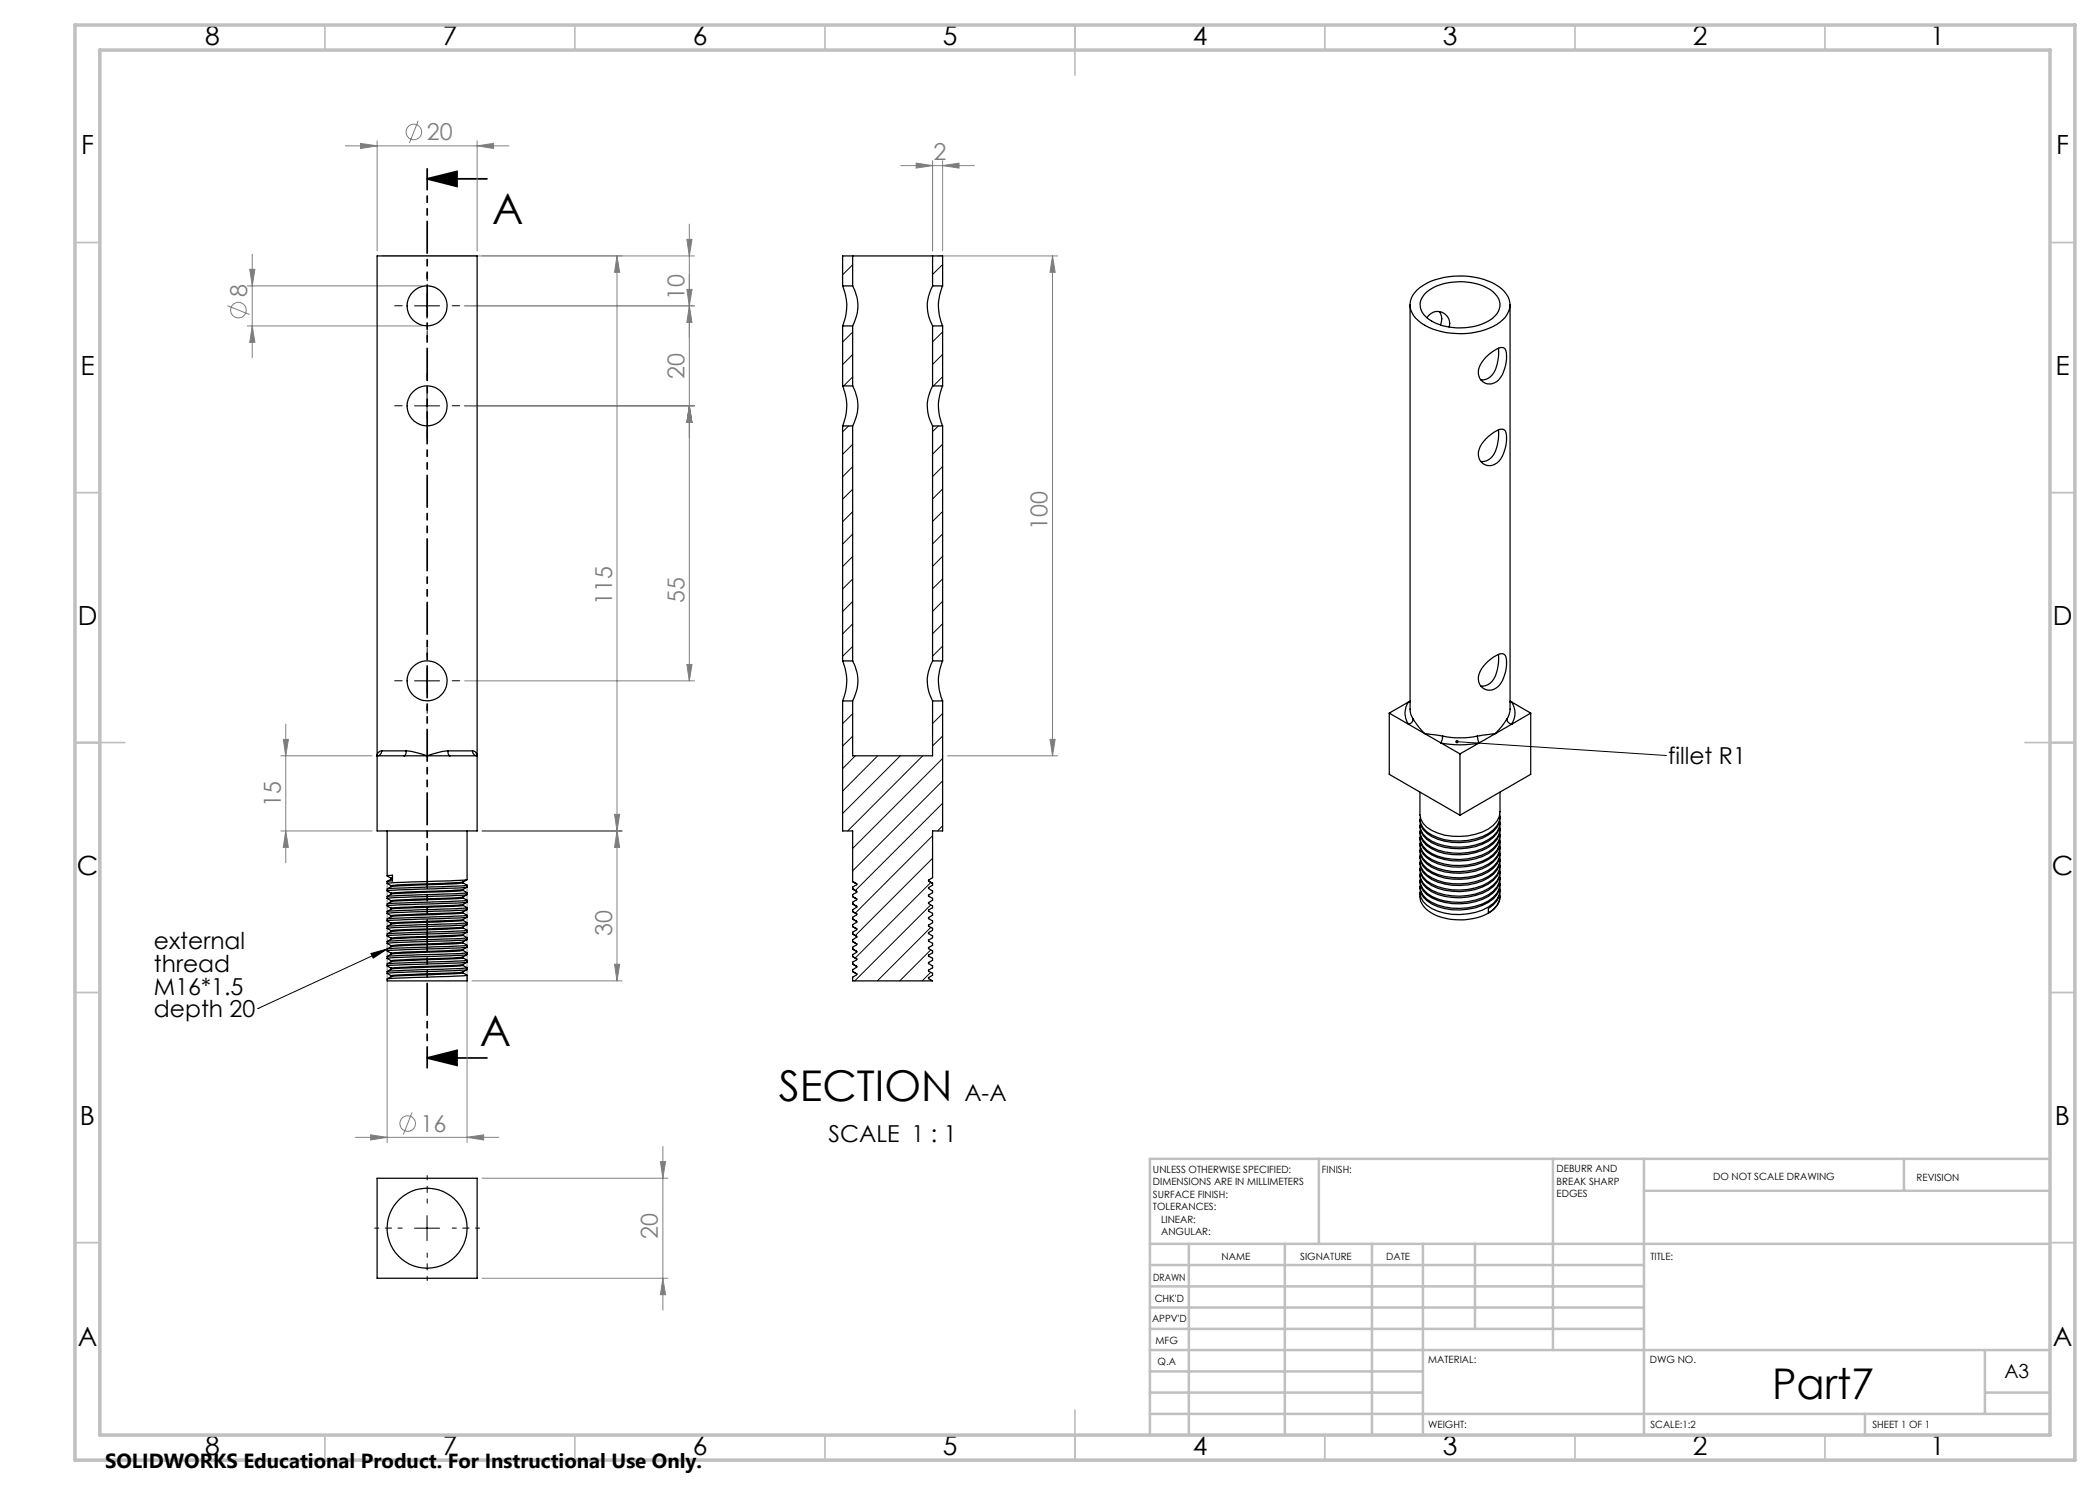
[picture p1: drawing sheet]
<svg xmlns="http://www.w3.org/2000/svg" width="420mm" height="297mm" viewBox="0 0 420 297" stroke-linecap="round" stroke-linejoin="round" font-family="sans-serif">
<g fill="none" stroke="#808080" stroke-width=".2">
<path d="M69.1 29.2h32.7M72.1 28.7l3.3 .5-3.3 .5zM75.4 28.2v22M83.6 24.2l-1.7 4.4M95.4 29.2l3.3-.5v1zM95.4 28.2v22M180.2 33.1h14.7M183.2 32.6l3.3 .5-3.3 .5zM186.5 32.1v18.1M188.5 33.1l3.3-.5v1zM188.5 32.1v18.1M49.5 57.2h34.9"/>
<path d="M50 53.9h1l-.6 3.3zM50.4 50.8v20.7M123.4 51.2l.5 3.3h-1zM123.4 51.2v145M137.4 57.9h1l-.5 3.3zM137.4 47.9h1l-.5 3.3zM137.9 44.8v91.4M138.9 51.2h-62.5M187.5 51.2h24M210.5 51.2l.5 3.3h-1zM210.5 51.2v100M45.5 61.1l4.4 1.8"/>
<path d="M49.5 65.2h34.9M50.4 65.2l.6 3.3h-1zM92.9 61.2h46M137.9 61.2l.5 3.3h-1zM92.9 81.2h46M137.9 81.2l.5 3.3h-1zM92.9 136.2h46M137.4 132.9h1l-.5 3.3zM56.2 151.2h18.2M56.7 147.9h1l-.6 3.3zM57.2 144.8v27.7M189.5 151.2h22"/>
<path d="M210 147.9h1l-.5 3.3zM56.2 166.2h18.2M57.1 166.2l.6 3.3h-1zM77.4 176.2v52.3M93.4 176.9v51.6M96.4 166.2h28M122.9 162.9h1l-.5 3.3zM123.4 166.2l.5 3.3h-1zM94.4 196.2h30M122.9 192.9h1l-.5 3.3zM71.1 227.5h28.7M74.1 227l3.3 .5-3.3 .5z"/>
<path d="M82.4 222.5l-1.8 4.4M93.4 227.5l3.3-.5v1zM96.4 235.7h37.2M132.1 232.3h1l-.5 3.4zM132.6 229.3v32.7M96.4 255.7h37.2M132.6 255.7l.5 3.2h-1z"/>
<circle cx="82.8" cy="26.4" r="1.56"/>
<circle cx="47.7" cy="62" r="1.55"/>
<circle cx="81.5" cy="224.7" r="1.55"/>
</g>
<g fill="none" stroke="#000" stroke-width=".2">
<path d="M85.4 58.7v5M82.9 61.2h5M85.4 78.7v5M82.9 81.2h5M82.9 136.2h5M85.4 133.7v5M291.4 148.3l41.7 2.8M333.1 151.1h.1M74.2 190.7l3.2-.9-2.8 1.8zM77.4 189.8l-25.8 11.9M51.6 201.7h.1M82.9 245.6h5"/>
<path d="M85.4 243.1v5"/>
</g>
<path d="M85.4 35.8l6-1.5v3zM85.4 35.8h12M85.4 211.6l6-1.5v3zM85.4 211.6h12" fill="none" stroke="#000" stroke-width=".35"/>
<path d="M80.4 245.6h-5.5M85.4 240.6v-5.5M85.4 250.6v5.5M90.4 245.6h5.5" fill="none" stroke="#000" stroke-width=".2" stroke-dasharray="15.2 1.3 1.3 1.3" stroke-dashoffset="14.4"/>
<path d="M85.4 56.2v-1.5M80.4 61.2h-1.5M85.4 66.2v1.5M85.4 76.2v-1.5M90.4 61.2h1.5M80.4 81.2h-1.5M85.4 86.2v1.5M90.4 81.2h1.5M80.4 136.2h-1.5M85.4 131.2v-1.5M90.4 136.2h1.5M85.4 141.2v1.5" fill="none" stroke="#000" stroke-width=".2" stroke-dasharray="15.2 1.3 1.3 1.3"/>
<path d="M85.4 33.8v179.8" fill="none" stroke="#000" stroke-width=".35" stroke-dasharray="6.3 1.3 1.3 1.3 1.3 1.3" stroke-dashoffset="2.2"/>
<g fill="none" stroke="#c0c0c0" stroke-width=".35">
<path d="M65 5v5M115 5v5M165 5v5M215 5v10M265 5v5M315 5v5M365 5v5M15 48.5h5M410 48.5h5M15 98.5h5M410 98.5h5M15 148.5h10"/>
<path d="M405 148.5h10M15 198.5h5M410 198.5h5M15 248.5h5M410 248.5h5M65 287v5M115 287v5M165 287v5M215 282v10M265 287v5M315 287v5M365 287v5"/>
</g>
<g fill="none" stroke="#c0c0c0" stroke-width=".5">
<path d="M263.8 231.8v17M310.6 231.8v38.2M328.8 231.8v55.2M328.8 238.2h81.2M380.8 231.8v6.4M410 231.8h-180v55.2M230 248.8h180M230 257.3h98.8M230 253h98.8M237.8 248.8v38.2M257 248.8v38.2M274.4 248.8v38.2"/>
<path d="M284.6 248.8v38.2M295 248.8v17M230 265.8h98.8M230 261.5h98.8M230 278.5h54.6M230 274.3h54.6M230 270h180M397 278.5h13M397 270v12.8M230 282.8h180M373 282.8v4.2"/>
</g>
<path d="M15 5h400v287h-400zM20 10h390v277h-390z" fill="none" stroke="#c0c0c0" stroke-width=".7"/>
<g fill="#000">
<path d="M85.4 35.8l6-1.5v3zM85.4 211.6l6-1.5v3z"/>
<path d="M74.2 190.7l3.2-.9-2.8 1.8zM291.2 148l-.2 .3h.4h-.4a.34 .34 0 0 0 .4 .4 .34 .34 0 0 0 .3-.5 .34 .34 0 0 0-.5-.2z"/>
</g>
<g fill="#808080">
<path d="M95.4 29.2l3.3-.5v1zM72.1 28.7l3.3 .5-3.3 .5zM93.4 227.5l3.3-.5v1zM74.1 227l3.3 .5-3.3 .5z"/>
<path d="M137.9 61.2l.5 3.3h-1zM137.4 47.9h1l-.5 3.3zM210 147.9h1l-.5 3.3zM210.5 51.2l.5 3.3h-1z"/>
<path d="M123.4 51.2l.5 3.3h-1zM122.9 162.9h1l-.5 3.3zM50 53.9h1l-.6 3.3zM50.4 65.2l.6 3.3h-1zM137.4 57.9h1l-.5 3.3zM137.9 81.2l.5 3.3h-1zM137.9 81.2l.5 3.3h-1zM137.4 132.9h1l-.5 3.3zM56.7 147.9h1l-.6 3.3zM57.1 166.2l.6 3.3h-1zM123.4 166.2l.5 3.3h-1zM122.9 192.9h1l-.5 3.3zM132.1 232.3h1l-.5 3.4zM132.6 255.7l.5 3.2h-1z"/>
<path d="M183.2 32.6l3.3 .5-3.3 .5zM188.5 33.1l3.3-.5v1z"/>
</g>
<g fill="none" stroke="#000" stroke-width=".25">
<path d="M75.4 51.2h20v115h-20zM168.5 57.2a9.9 9.9 0 0 1 0 8M168.5 57.2h2M170.5 57.2a8.1 8.1 0 0 1 0 8M170.5 51.2h16M170.5 51.2v6M170.5 51.2h-2v6M186.5 57.2a8 8 0 0 0 0 8M186.5 51.2v6M186.5 57.2h2M186.5 51.2h2v6M188.5 57.2a9.9 9.9 0 0 0 0 8"/>
<path d="M283.4 58a14 14 0 0 1 11.3-2.6 9.3 9.3 0 0 1 6.9 4 4.3 4.3 0 0 1-2.2 5.4 15.3 15.3 0 0 1-15.1-.2 4.2 4.2 0 0 1-2-4.9zM284.9 58.9a10.7 10.7 0 0 1 9.2-2.4 7.8 7.8 0 0 1 5.6 3.2 3.2 3.2 0 0 1-1.3 4 12.1 12.1 0 0 1-12.7 .1 3.2 3.2 0 0 1-.8-4.9zM168.5 77.2a9.9 9.9 0 0 1 0 8M168.5 65.2h2M168.5 77.2h2M168.5 65.2v12M170.5 77.2a8.1 8.1 0 0 1 0 8M170.5 65.2v12M186.5 77.2a8 8 0 0 0 0 8M186.5 65.2v12M186.5 65.2h2M186.5 77.2h2"/>
<path d="M188.5 77.2a9.8 9.8 0 0 0 0 8M188.5 65.2v12M282 61v80.8a3.3 3.3 0 0 0 .6 2M285.4 63.5a2.42 2.42 0 0 1 3-1 2.42 2.42 0 0 1 1.4 2.9M287.9 62.3v.1a2.52 2.52 0 0 1 .2 2.6M297.2 71.4l2-1.5a1.17 1.17 0 0 1 2 .3 7.1 7.1 0 0 1-1.9 6.1 2.37 2.37 0 0 1-3.1-.2 2.37 2.37 0 0 1-.1-3.1zM299.7 69.6a8.4 8.4 0 0 1-1.3 5.5 2.52 2.52 0 0 1-2.2 .8M302 61v80.8l-.2 1-.4 1M168.5 85.2h2M168.5 85.2v47M170.5 85.2v47M186.5 85.2v47"/>
<path d="M186.5 85.2h2M188.5 85.2v47M297.2 87.7l2-1.5a1.17 1.17 0 0 1 2 .3 7 7 0 0 1-1.9 6.1 2.3 2.3 0 0 1-2.8 0 2.3 2.3 0 0 1-.7-2.8l.6-1zM299.7 86a8.4 8.4 0 0 1-1.3 5.4 2.52 2.52 0 0 1-2.2 .9M168.5 132.2a9.9 9.9 0 0 1 0 8M168.5 132.2h2M170.5 132.2a8.1 8.1 0 0 1 0 8M186.5 132.2a8 8 0 0 0 0 8M186.5 132.2h2M188.5 132.2a9.8 9.8 0 0 0 0 8M297.2 132.6l2-1.5a1.17 1.17 0 0 1 2 .3 7 7 0 0 1-1.9 6.1 2.3 2.3 0 0 1-2.8 0 2.3 2.3 0 0 1-.7-2.8l.6-1zM299.7 130.9a8.4 8.4 0 0 1-1.3 5.4 2.52 2.52 0 0 1-2.2 .9"/>
<path d="M75.4 151.2h20M76.3 150.2a.99 .99 0 0 0-.9 1M76.3 150.2h4.9M76.3 150.2a.97 .97 0 0 1-.9 1M81.2 150.2l1.1 .1 3.1 .9 3.1-.9 1.1-.1M81.2 150.2a.84 .84 0 0 1-.4 1M89.6 150.2h4.9M89.6 150.2a.97 .97 0 0 0 .4 1M94.5 150.2a1.02 1.02 0 0 1 .9 1M94.5 150.2a.97 .97 0 0 0 .9 1M168.5 140.2v26h2v10.1M168.5 140.2h2"/>
<path d="M170.5 140.2v11h16v-11M186.5 140.2h2M188.5 140.2v26h-2v9.3l-.8 .5v.2M277.8 142.6v12.3l14.2 8.2M277.8 142.6l10.4 6M281.7 140.4a3.9 3.9 0 0 0 0 4.4 1.19 1.19 0 0 0 .9-1M281.7 140.4h.3M281.7 140.4l-3.9 2.2M282 140.2l-.3 .2M282.6 143.8l1.5 2a1.96 1.96 0 0 0 1.6 1l2.8 .4M284 158.4v4.6a3.9 3.9 0 0 0 2.3 3.1 12.6 12.6 0 0 0 11.4-.3 4.2 4.2 0 0 0 2.3-3.4v-4M288.2 148.6a19.1 19.1 0 0 0 7.6 0"/>
<path d="M288.2 148.6l3.8 2.2M288.5 147.2a17.3 17.3 0 0 0 7 0M288.5 147.2l-.3 1.4M292 150.8v12.3M295.5 147.2l.3 1.4M295.8 148.6l-3.8 2.2M301.4 143.8l-1 1.4-1.3 1.5-3.6 .5M301.4 143.8a1.19 1.19 0 0 0 .9 1M302 140.2l.3 .2M302.3 140.4a4 4 0 0 1 0 4.4M302.3 140.4h-.3M302.3 144.8l-6.5 3.8"/>
<path d="M302.3 140.4l3.8 2.2M306.1 142.6l-3.8 2.2M306.1 142.6v12.3l-14.1 8.2M77.4 179.7l.8 .5M77.4 178.2l.8 .4M77.4 176.7l.8 .5M77.4 175.2l.8 .4M77.4 175.2l1.1-.2v1.2l-1.1 .1M77.4 166.2v9M77.4 177.8v.4M78.2 175.8l-.8 .5M78.2 178.8l-.8 .5"/>
<path d="M78.2 178.6v.2M78.2 177.2v.1M78.2 175.6v.2M78.5 175.6h-.3M78.5 175.8h-.3M92.6 176.6l-13.7 .6a1.84 1.84 0 0 0-1.5 .6M92.6 179.4l-14.4 .8M92.6 177.9l-14.4 .7M92.6 176.4l-13.2 .6-1.2 .2M92.6 179.6l.8 .5M92.6 178.1l.8 .4M92.6 176.6l.8 .5"/>
<path d="M92.6 178.1l-14.4 .7M93.4 178.5l-2.3 .2-13.6 .6M93.4 178.9l-.8 .5v.2l-.3 .1-13.5 .5a1.81 1.81 0 0 0-1.4 .6M93.4 177.4l-.8 .5v.2M93.4 175.9l-.8 .5v.2M93.4 178.9l-16 .8v-.4M93.4 177.1v.3l-.1 .1-1.2 .1-12.3 .4-2.4 .2M93.4 175.9l-16 .8v-.4M93.4 177.1l-15.9 .7M93.4 166.2v9.7M93.4 178.5v.4M170.5 179.3l.8 .5"/>
<path d="M170.5 176.3l.8 .5M170.5 177.8l.8 .5M170.5 177.8l.8 .5v.2l-.8 .4v.4M170.5 177.8h.1M170.5 179.3h.1M170.5 176.3h.1M171.3 179.8v.1l-.8 .5v.4M171.3 176.8v.1l-.8 .5v.4M185.7 176.2l.8 .5M186.5 176.7h.1M186.5 176.7v.4l-.8 .4v.2l.8 .5v.3l-.8 .5v.2l.8 .5v.4l-.8 .4v.2l.8 .5v.3l-.8 .5v.2l.8 .5v.4l-.8 .4v.2l.8 .5v.3l-.8 .5v.2l.8 .5v.4l-.8 .4v.2l.8 .5v.3l-.8 .5v.2l.8 .5v.4l-.8 .4v.2l.8 .5v.4l-.8 .4v.2l.8 .5v.3l-.8 .5v.2l.8 .5v.4l-.8 .4v.2l.8 .5v.3l-.8 .5v.2l.8 .5h-16v-.8l.8-.5v-.1M284 178.6a4.2 4.2 0 0 0 2.8 4.3 12.9 12.9 0 0 0 10.9-.3"/>
<path d="M299.9 178.7a3.3 3.3 0 0 1-1.2 3.2l-1 .7M299.9 177.5a3.6 3.6 0 0 1-2.2 3.9 12.5 12.5 0 0 1-11.4 .3 3.5 3.5 0 0 1-2.2-3.6M299.9 176.3a3.3 3.3 0 0 1-1.2 3.2 11.9 11.9 0 0 1-13.3 .3 2.9 2.9 0 0 1-1.3-2.9M299.9 175.1a3.3 3.3 0 0 1-1.2 3.1 11.8 11.8 0 0 1-13.3 .4 2.85 2.85 0 0 1-1.3-2.9M299.9 173.8a3.2 3.2 0 0 1-1.2 3.2 11.8 11.8 0 0 1-13.3 .4 2.83 2.83 0 0 1-1.3-2.9M299.9 172.6a3.3 3.3 0 0 1-1.2 3.2 11.9 11.9 0 0 1-13.3 .4 2.9 2.9 0 0 1-1.3-3M299.9 171.4a3.3 3.3 0 0 1-1.2 3.2 11.9 11.9 0 0 1-13.3 .3 2.9 2.9 0 0 1-1.3-2.9M299.9 170.2a3.3 3.3 0 0 1-1.2 3.1 11.8 11.8 0 0 1-13.3 .4 2.85 2.85 0 0 1-1.3-2.9M299.9 168.9a3.6 3.6 0 0 1-2.2 3.9 12.5 12.5 0 0 1-11.4 .3 3.5 3.5 0 0 1-2.2-3.5M299.9 167.7a3.3 3.3 0 0 1-1.2 3.2 11.9 11.9 0 0 1-13.3 .4 2.9 2.9 0 0 1-1.3-3M299.9 166.5a3.3 3.3 0 0 1-1.2 3.1 11.8 11.8 0 0 1-13.3 .4 2.85 2.85 0 0 1-1.3-2.9M299.9 165.3a3.2 3.2 0 0 1-1.2 3.1 11.8 11.8 0 0 1-13.3 .4 2.83 2.83 0 0 1-1.3-2.9"/>
<path d="M299.9 164a3.6 3.6 0 0 1-2.2 3.9 12.5 12.5 0 0 1-11.4 .3 3.5 3.5 0 0 1-2.2-3.5M299.9 162.8a3.3 3.3 0 0 1-1.2 3.2 11.9 11.9 0 0 1-13.3 .4 2.9 2.9 0 0 1-1.3-3M300 178a3.9 3.9 0 0 1-2.3 3.7v.9M300 176.8a3.8 3.8 0 0 1-2.3 3.7 12.5 12.5 0 0 1-11.4 .3 3.8 3.8 0 0 1-2.3-3.4M300 175.5a3.9 3.9 0 0 1-2.3 3.8 12.3 12.3 0 0 1-12.3-.4 3.3 3.3 0 0 1-1.4-2.8M300 174.3a3.9 3.9 0 0 1-2.3 3.7 12.5 12.5 0 0 1-11.4 .4 3.9 3.9 0 0 1-2.3-3.5M300 173.1a3.4 3.4 0 0 1-1.3 3 11.8 11.8 0 0 1-13.3 .4 3.2 3.2 0 0 1-1.4-2.8M300 171.9a3.8 3.8 0 0 1-2.3 3.7 12.5 12.5 0 0 1-11.4 .3 3.8 3.8 0 0 1-2.3-3.4M300 170.6a3.9 3.9 0 0 1-2.3 3.8 12.3 12.3 0 0 1-12.3-.4 3.3 3.3 0 0 1-1.4-2.8M300 169.4a3.9 3.9 0 0 1-2.3 3.7 12.5 12.5 0 0 1-11.4 .4 3.9 3.9 0 0 1-2.3-3.5M300 168.2a3.8 3.8 0 0 1-2.3 3.7 12.5 12.5 0 0 1-11.4 .3 3.8 3.8 0 0 1-2.3-3.4M300 167a3.9 3.9 0 0 1-2.3 3.7 12.3 12.3 0 0 1-12.3-.3 3.3 3.3 0 0 1-1.4-2.8"/>
<path d="M300 165.7a3.9 3.9 0 0 1-2.3 3.8 12.6 12.6 0 0 1-11.4 .3 3.8 3.8 0 0 1-2.3-3.4M300 164.5a3.8 3.8 0 0 1-2.3 3.7 12.5 12.5 0 0 1-11.4 .4 3.9 3.9 0 0 1-2.3-3.5M300 163.3a3.8 3.8 0 0 1-2.3 3.7 12.5 12.5 0 0 1-11.4 .3 3.8 3.8 0 0 1-2.3-3.4M300 179.2a3.8 3.8 0 0 1-2.3 3.4M77.4 193.2l.8 .4M77.4 191.7l.8 .5M77.4 190.2l.8 .4M77.4 188.7l.8 .5M77.4 187.2l.8 .4M77.4 185.7l.8 .5M77.4 184.2l.8 .4M77.4 182.7l.8 .5"/>
<path d="M77.4 181.2l.8 .4M77.4 194.7l.8 .5M77.4 180.8v.4M77.4 183.8v.4M77.4 186.8v.4M77.4 189.8v.4M77.4 192.8v.4M78.2 181.8l-.8 .5M78.2 183.3l-.8 .5M78.2 184.8l-.8 .5M78.2 186.3l-.8 .5M78.2 189.3l-.8 .5"/>
<path d="M78.2 192.3l-.8 .5M78.2 193.8l-.8 .5M78.2 195.3l-.8 .5M78.2 193.6v.2M78.2 192.2v.1M78.2 190.6v.2M78.2 189.2v.1M78.2 187.6v.2M78.2 186.2v.1M78.2 184.6v.2M78.2 183.2v.1M78.2 181.6v.2"/>
<path d="M78.2 180.2v.1M78.2 195.2v.1M92.6 194.4l-14.4 .8M92.6 192.9l-14.4 .7M92.6 191.4l-14.4 .8M92.6 189.9l-14.4 .7M92.6 186.9l-14.4 .7M92.6 185.4l-14.4 .8M92.6 183.9l-14.4 .7M92.6 182.4l-14.4 .8M92.6 191.6l-14.4 .7M92.6 188.6l-14.4 .7"/>
<path d="M92.6 184.1l-14.4 .7M92.6 181.1l-14.4 .7M92.6 194.6l.8 .4M92.6 193.1l.8 .4M92.6 190.1l.8 .4M92.6 188.4v.2l.8 .5M92.6 187.1l.8 .4M92.6 185.6l.8 .5M92.6 182.6l.8 .5M92.6 180.9v.2l.8 .4M92.6 188.4l-13 .6-1.4 .2M92.6 180.9l-14.4 .7"/>
<path d="M92.6 194.6l-14.4 .7M92.6 193.1l-14.4 .7M92.6 190.1l-14.4 .7M92.6 187.1l-2.1 .2-12.3 .5M92.6 185.6l-14.4 .7M93.4 190.5l-1.3 .2-14.7 .6 .8-.5M93.4 193.5l-1.3 .2-11.1 .4-3.5 .2M93.4 189.1l-15.9 .7M93.4 186.1l-15.9 .7M93.4 183.1l-15.9 .7M93.4 181.5l-2.3 .2-13.6 .6M93.4 192.4l-.8 .5v.2"/>
<path d="M93.4 190.9l-.8 .5v.2l.8 .4M93.4 189.4l-.8 .5v.2M93.4 187.9l-.8 .5M93.4 186.4l-.8 .5v.2M93.4 184.9l-.8 .5v.2M93.4 183.4l-.8 .5v.2l.8 .4M93.4 181.9l-.8 .5v.2l-.4 .1-14 .6M93.4 180.4l-.8 .5M93.4 194l-.8 .4v.2M93.4 187.5l-1.3 .2-14.7 .6 .8-.5M93.4 193.6v.3l-.1 .1-2.2 .1-13.7 .6v-.4M93.4 192.4l-16 .8"/>
<path d="M93.4 190.9l-16 .8v-.4M93.4 189.4l-16 .8M93.4 187.9l-16 .8v-.4M93.4 186.4l-16 .8M93.4 184.9l-16 .8v-.4M93.4 183.4l-16 .8M93.4 181.9l-16 .8v-.4M93.4 180.4l-13.6 .6-2.4 .2M93.4 195l-15.9 .8M93.4 192l-15.9 .8M93.4 184.5l-2.3 .2-13.6 .6M93.4 180.1l-15.9 .7"/>
<path d="M93.4 195v1.2h-16v-.4M93.4 180.1v.3M93.4 181.5v.4M93.4 183.1v.3M93.4 184.5v.4M93.4 186.1v.3M93.4 187.5v.4M93.4 189.1v.3M93.4 190.6v.3M93.4 192v.4M170.5 182.3l.8 .5M170.5 194.3l.8 .5"/>
<path d="M170.5 189.8l.8 .5M170.5 186.8l.8 .5M170.5 183.8l.8 .5M170.5 191.3l.8 .5M170.5 180.8l.8 .5M170.5 188.3l.8 .5M170.5 185.3l.8 .5M170.5 192.8l.8 .5M170.5 183.8l.8 .5v.2l-.8 .4v.4M170.5 180.8l.8 .5v.2l-.8 .4v.4M170.5 182.3h.1M170.5 194.3h.1"/>
<path d="M170.5 191.3h.1M170.5 180.8h.1M170.5 188.3h.1M170.5 185.3h.1M170.5 192.8h.1M171.3 193.3v.2l-.8 .4v.4M171.3 191.8v.1l-.8 .5v.4M171.3 190.3v.2l-.8 .4v.4M171.3 188.8v.1l-.8 .5v.4M171.3 187.3v.2l-.8 .4v.4M171.3 185.8v.1l-.8 .5v.4M171.3 182.8v.1l-.8 .5v.4"/>
<path d="M75.4 235.7h20v20h-20z"/>
<circle cx="85.4" cy="61.2" r="4"/>
<circle cx="85.4" cy="81.2" r="4"/>
<circle cx="85.4" cy="136.2" r="4"/>
<circle cx="85.4" cy="245.6" r="8"/>
</g>
<g fill="none" stroke="#000" stroke-width=".2">
<path d="M170.5 52.9l-2 2.1M188.5 52.9l-2 2M170.5 66.4l-2 2M170.5 70.9l-2 2M170.5 75.4l-1.8 1.8M188.5 70.9l-2 2M188.5 75.3l-1.8 1.9M188.5 66.4l-2 2M169.7 85.2l-1.2 1.2M170.5 88.9l-2 2M170.5 93.3l-2 2.1M170.5 97.9l-2 1.9"/>
<path d="M187.7 85.2l-1.2 1.1M188.5 93.3l-2 2M188.5 88.8l-2 2M188.5 97.8l-2 2M170.5 102.3l-2 2M170.5 106.8l-2 2M170.5 111.3l-2 2M170.5 115.8l-2 2M188.5 106.8l-2 2M188.5 102.3l-2 2M188.5 111.3l-2 2M188.5 115.8l-2 2"/>
<path d="M170.5 120.3l-2 2M170.5 124.8l-2 2M170.5 129.3l-2 2M188.5 120.3l-2 2M188.5 124.7l-2 2M188.5 129.2l-2 2M168.6 140.2l-.1 .1M170.5 142.7l-2 2M170.5 147.2l-2 2M171.1 151.2l-2.6 2.5M175.5 151.2l-7 7M180.1 151.2l-11.6 11.5"/>
<path d="M184.5 151.2l-15 15M186.5 140.2h.1M188.5 142.7l-2 2M188.5 147.2l-2 2M188.5 151.7l-18 18M188.5 156.2l-18 18M186.2 176.5l-15.1 15.1M186.5 167.1l-15.4 15.5M186.5 171.7l-15.4 15.4M188.5 160.7l-17.4 17.4M188.5 165.2l-1 1M186.2 181l-15.2 15.2"/>
<path d="M186.2 185.5l-10.7 10.7M186.2 190l-6.2 6.2M186.2 194.4l-1.8 1.8"/>
</g>
<g font-size="8.5">
<text x="98.4" y="44.9">A</text>
<text x="96" y="209.1">A</text>
<text x="155.8" y="220.2">SECTION</text>
<text x="354.4" y="279.7">Part7</text>
</g>
<g font-size="5.3">
<text x="41" y="9">8</text>
<text x="88.5" y="9">7</text>
<text x="138.5" y="9">6</text>
<text x="188.5" y="9">5</text>
<text x="238.5" y="9">4</text>
<text x="288.5" y="9">3</text>
<text x="338.5" y="9">2</text>
<text x="386" y="9">1</text>
<text x="16.2" y="30.7">F</text>
<text x="411.2" y="30.7">F</text>
<text x="16.1" y="75">E</text>
<text x="411.1" y="75">E</text>
<text x="15.5" y="125">D</text>
<text x="410.5" y="125">D</text>
<text x="15.4" y="175">C</text>
<text x="410.4" y="175">C</text>
<text x="16" y="225">B</text>
<text x="411" y="225">B</text>
<text x="15.5" y="269.2">A</text>
<text x="410.5" y="269.2">A</text>
<text x="41" y="291">8</text>
<text x="88.5" y="291">7</text>
<text x="138.5" y="291">6</text>
<text x="188.5" y="291">5</text>
<text x="238.5" y="291">4</text>
<text x="288.5" y="291">3</text>
<text x="338.5" y="291">2</text>
<text x="386" y="291">1</text>
</g>
<g font-size="4.7" fill="#808080">
<text x="85.3" y="28.1">20</text>
<text x="186.7" y="32.1">2</text>
<text x="49.4" y="59.4" transform="rotate(-90 49.4 59.4)">8</text>
<text x="136.9" y="60" transform="rotate(-90 136.9 60)">10</text>
<text x="136.9" y="75.8" transform="rotate(-90 136.9 75.8)">20</text>
<text x="209.5" y="106" transform="rotate(-90 209.5 106)">100</text>
<text x="122.4" y="121" transform="rotate(-90 122.4 121)">115</text>
<text x="136.9" y="120.7" transform="rotate(-90 136.9 120.7)">55</text>
<text x="56.2" y="161.3" transform="rotate(-90 56.2 161.3)">15</text>
<text x="122.4" y="187.2" transform="rotate(-90 122.4 187.2)">30</text>
<text x="84.1" y="226.4">16</text>
<text x="131.6" y="247.8" transform="rotate(-90 131.6 247.8)">20</text>
</g>
<g font-size="4.7">
<text x="333.6" y="152.8">fillet R1</text>
<text x="30.8" y="189.8">external</text>
<text x="30.8" y="194.4">thread</text>
<text x="30.8" y="198.9">M16*1.5</text>
<text x="30.8" y="203.4">depth 20</text>
<text x="192.9" y="220.2">A-A</text>
<text x="165.7" y="228.4">SCALE 1 : 1</text>
</g>
<text font-size="4.1" x="21" y="293.7">SOLIDWORKS Educational Product. For Instructional Use Only.</text>
<text font-size="3.9" x="400.9" y="275.5">A3</text>
<g font-size="2">
<text x="230.6" y="234.6">UNLESS OTHERWISE SPECIFIED:</text>
<text x="230.6" y="237.1">DIMENSIONS ARE IN MILLIMETERS</text>
<text x="230.6" y="239.6">SURFACE FINISH:</text>
<text x="264.4" y="234.6">FINISH:</text>
<text x="311.3" y="234.5">DEBURR AND</text>
<text x="311.3" y="237">BREAK SHARP</text>
<text x="311.3" y="239.5">EDGES</text>
<text x="342.6" y="236">DO NOT SCALE DRAWING</text>
<text x="383.3" y="236.2">REVISION</text>
<text x="230.6" y="242.1">TOLERANCES:</text>
<text x="232.2" y="244.6">LINEAR:</text>
<text x="232.2" y="247.1">ANGULAR:</text>
<text x="244.3" y="252">NAME</text>
<text x="260" y="251.9">SIGNATURE</text>
<text x="277.2" y="251.9">DATE</text>
<text x="330.1" y="251.9">TITLE:</text>
<text x="230.6" y="256.1">DRAWN</text>
<text x="230.9" y="260.3">CHK'D</text>
<text x="230.4" y="264.4">APPV'D</text>
<text x="231.1" y="268.8">MFG</text>
<text x="231.5" y="273">Q.A</text>
<text x="285.6" y="272.5">MATERIAL:</text>
<text x="330" y="272.5">DWG NO.</text>
<text x="285.6" y="285.5">WEIGHT:</text>
<text x="330.1" y="285.6">SCALE:1:2</text>
<text x="374.5" y="285.6">SHEET 1 OF 1</text>
</g>
</svg>
